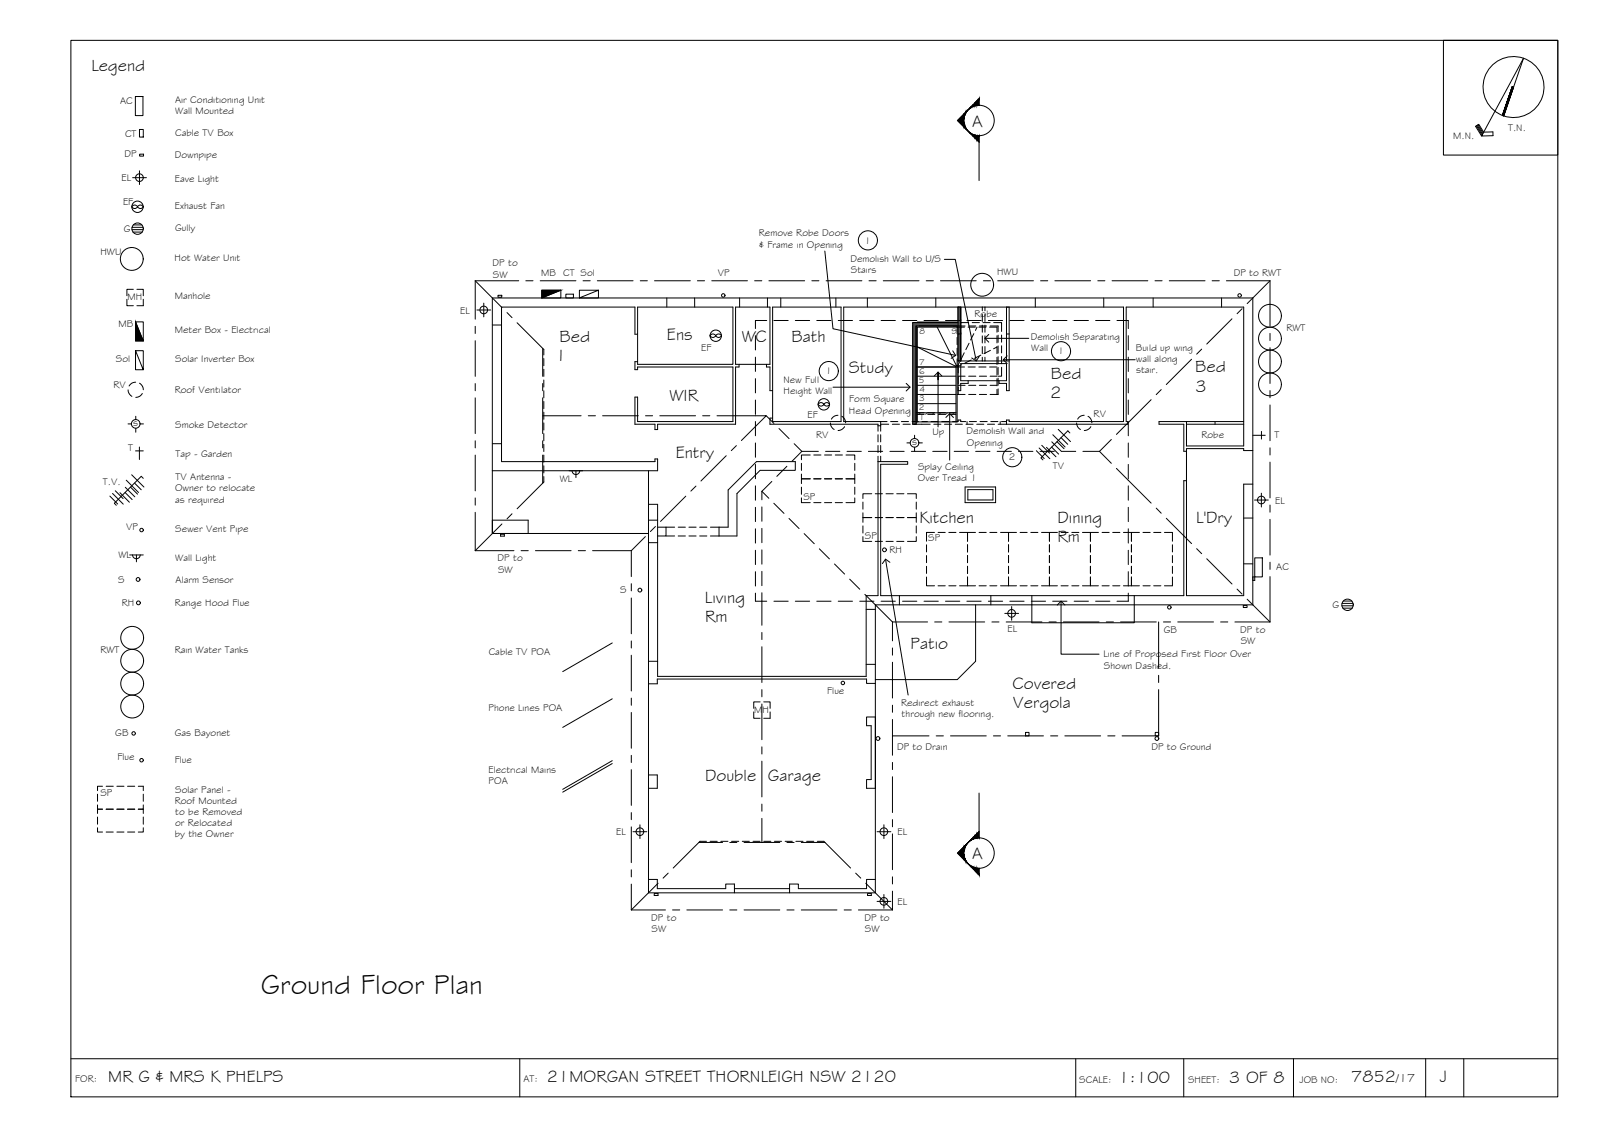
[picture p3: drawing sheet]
<svg xmlns="http://www.w3.org/2000/svg" width="420mm" height="297mm" viewBox="0 0 420 297" stroke-linecap="round" stroke-linejoin="round" font-family="sans-serif">
<!-- layer: BORDER -->
<g fill="none" stroke="#000" stroke-width=".26">
<path d="M18.6 10.6h390v277h-390zM378.6 10.6h30v30.1h-30zM387.2 33l1.5 2.4M387.4 32.8l1.4 2.4M387.6 32.7l1.4 2.2M394.4 30.4l5.2-15.1-11 20.4 3-.1-.1-1h-2.4l-1.3-2-.8 .5 1.6 2.6M396.6 22.7l-2.6 7.6M18.6 277.6h390M136.3 277.6v10M282.1 277.6v10M310.5 277.6v10M339.2 277.6v10"/>
<path d="M373.9 277.6v10M383.9 277.6v10"/>
<circle cx="397" cy="22.8" r="8"/>
</g>
<!-- layer: EXISTING -->
<g fill="none" stroke="#000" stroke-width=".26">
<path d="M174.9 78.1v2.4M182.2 78.1v2.4M194 78.1v2.4M201.3 78.1v2.4M204.8 78.1v2.4M219.2 78.1v2.4M227.5 78.1v2.4M245.4 78.1v2.4M271.5 78.1v2.4M289.5 78.1v2.4M302.4 78.1v2.4M320.4 78.1v2.4"/>
<path d="M129.1 85.2h2.4M167.2 80.5h25v15h-25zM167.2 87.6h-.7v-7.1h-35v40.5h40.3v-.7h.7v3.1h-43.4M167.2 94.8h-.7v2.1h.7v-.7h25v14.3h-25v-6.4h-.7v7.1h5.3v1.4h.7v-1.4h20.4v-15h.9v-.7M192.9 80.5h9v15h-9zM201 95.5v.7h.9v6.2h.7M202.6 80.5h18v30h-18zM251.3 80.5v21.9h.7v-1.9h1.9v-.7M251.3 87.6h.7M252 95.3h12v4.5h-12zM252 80.5v14.1M257.6 81.5v-1h-36.3v30h11.3"/>
<path d="M257.6 82.4v1.9M257.6 85.2v1.9M257.6 88v1.9M257.6 90.9v1.8M257.6 93.7v.9h-6.3M258.3 81.5v-1h36.4v30h-30v-.4h-.7v.4h-1.3M258.3 82.4v1.9M258.3 85.2v1.9M258.3 88v1.9M258.3 90.9v1.8M258.3 93.7v.9h6.4M264 80.5v14.1"/>
<path d="M264 87.6h.7M264.7 80.5v21.9h-.7v-1.9h-2v-.7M129.1 116.3h2.4M202.6 109.6h-.7v1.6h28.4v1.8M230.3 119.6v36.6h-3.1v21.1h-54.7v-45.1h-2.4M230.3 114v1.9M230.3 116.8v1.9M230.3 111.6h.7M231 114v1.9M231 116.8v1.9M231 119.6v1.4M233.1 111.2h-2.1v1.8"/>
<path d="M233.6 110.5h1.9M234 111.2h1.9M236.4 110.5h1.9M236.8 111.2h1.9M239.2 110.5h1.7M239.7 111.2h4.3M241.8 110.5h1.5M244.2 110.5h1.9M244.9 111.2h1.9M247 110.5h1.9M247.7 111.2h1.9M249.8 110.5h1.5v-.4h.7v.4h1.3"/>
<path d="M250.5 111.2h1.9M253.4 111.2h1.8M253.6 110.5v.7M254.2 110.5h1.9M256.2 111.2h1.8M257 110.5h1.9M259 111.2h1.8M259.8 110.5h1.9M262.3 110.5v.7M311.2 110.5v6.4h15v-36.4h-30.8v30h.4v.7h-34M311.2 111.2h15M318.7 110.5v.7"/>
<path d="M326.2 110.5h-22.2v.7h6.5v7.1h.7M328.6 118.1h-2.4v-.5h-15v38.6h15v-29.3h2.4M129.1 123.4v16.5h41M129.1 136.4h9.4v3.5h-9.4zM129.1 123.4v-45.3h199.5v80.5h-99v75.5h-59.5v-110.7M170.1 136.4h2.4M172.5 138.2h4.4M174.7 138.2v2.3h-2.2M177.9 138.2h1.9M180.7 138.2h1.9M183.5 138.2h1.9M186.3 138.2h4.7v-9.7l7.4-7.5h10.2v2.3h-9.2l-6.1 6.1v11.1h-7"/>
<path d="M188.6 138.2v2.3M230.3 121h7.8v.7h-7.1v34.5h79.5v-30.2h.7M253.1 127.7h8v4.1h-8zM253.8 128.4h6.6v2.7h-6.6zM326.2 135.8h2.4M170.1 142.3h2.4M174.7 140.5h2.2M177.9 140.5h1.9M180.7 140.5h1.9M183.5 140.5h1.9M227.2 159.8h2.4M235.9 156.2v2.4"/>
<path d="M255.9 158.6v14.8l-4.8 4.8h-21.5M259.9 156.2v2.4M270.6 156.2v7.1h26.9v-7.1M326.2 147.8h2.4M170.1 173.4h2.4M227.2 174.2h2.4M229.6 179.2h-2.3v-1.2h-54.9v1.3h-2.3M229.6 188h-2.3v2.3h1.2v14.1h-1.2v2.3h2.3M269 192h.9v.9h-.9zM303 192h.9v.9h-.9zM170.1 203.2h2.3v3.5h-2.3M170.1 230.6h2.3v2.4h17.9v-1.2h2.3v2.3"/>
<path d="M192.6 233h14.5M229.6 230.6h-2.3v2.4h-17.9v-1.2h-2.3v2.3"/>
</g>
<!-- layer: ROOFPLAN EXIST. -->
<g fill="none" stroke="#000" stroke-width=".26">
<path d="M124.6 73.6h11.4M124.6 73.6v10.1M124.6 73.6l7 7M137.9 73.6h1.9M141.7 73.6h9.4M152.9 73.6h1.9M156.7 73.6h9.3M167.9 73.6h1.9M171.7 73.6h9.3M182.9 73.6h1.9M186.7 73.6h9.3M197.9 73.6h1.9"/>
<path d="M201.7 73.6h9.3M212.9 73.6h1.9M216.7 73.6h9.3M227.9 73.6h1.9M231.7 73.6h9.3M242.9 73.6h1.9M246.7 73.6h9.3M257.9 73.6h1.9M261.7 73.6h9.3M272.9 73.6h1.9M276.7 73.6h9.3M287.9 73.6h1.9"/>
<path d="M291.7 73.6h9.3M302.9 73.6h1.9M306.7 73.6h9.3M317.9 73.6h1.9M321.7 73.6h11.4M333.1 73.6v11.9M333.1 73.6l-6 6M124.6 85.5v1.9M124.6 89.3v9.4M133 82l1.3 1.3M135.6 84.6l7 7v1.5M142.3 91.3v7.4"/>
<path d="M142.6 94v1.9M142.6 96.8v1.9M142.6 99.6v1.9M312.5 94.2l-6.6 6.6M315.2 91.5l-1.4 1.4M323.1 83.6l-6.6 6.6M325.8 80.9l-1.4 1.3M333.1 87.4v1.9M333.1 91.2v9.3M124.6 100.6v1.8M124.6 104.3v9.4M124.6 115.6v1.8"/>
<path d="M124.6 119.3v9.4M142.3 109h10.1M142.3 100.6v1.8M142.3 104.3v9.4M142.3 115.6v1.8M142.3 119.3v7.4M142.6 102.4v1.9M142.6 105.3v1.8M142.6 108v1.9M142.6 110.9v1.8M142.6 113.7v1.9M142.6 116.5v1.9"/>
<path d="M142.6 119.3v1.9M154.3 109h1.9M158 109h9.4M169.3 109h1.9M173 109h9.4M184.3 109h1.9M188.1 109h12.9l-6.6 6.5M190.5 119.5l-6.7 6.6M193.1 116.8l-1.3 1.3M201 109l2 2M204.3 112.3l2.7 2.7M208.3 116.3l2 2"/>
<path d="M210.3 118.3h4.3M210.3 118.3l-2.6 2.6M216.5 118.3h3.8M222.2 118.3h3.7M227.8 118.3h3.7M233.4 118.3h3.7M239 118.3h3.8M244.6 118.3h3.8M250.3 118.3h3.7M255.9 118.3h3.7M261.5 118.3h3.8M267.1 118.3h3.8"/>
<path d="M272.8 118.3h3.7M278.4 118.3h3.7M284 118.3h4.4M288.4 118.3l3.1 3.2M291.5 115.2l-3.1 3.1M301.9 104.8l-9.1 9.1M304.6 102.1l-1.4 1.4M333.1 102.4v1.9M333.1 106.2v9.3M333.1 117.4v1.9M124.6 130.5v1.9M124.6 134.3v10.1"/>
<path d="M131.6 137.4l-7 7M134.3 134.7l-1.3 1.3M142.6 122.1v1.9M142.6 124.9v1.5l-7 7M171.9 138l-1.3 1.4M179.9 130.1l-6.7 6.6M182.5 127.4l-1.3 1.3M199.8 128.8v2.2M199.8 132.9v3.8M199.8 138.5v3.8M199.8 128.8l1.8 1.8M202.4 126.2l-2.6 2.6"/>
<path d="M203 131.9l2.6 2.7M206.4 122.3l-2.7 2.6M206.9 135.9l2.7 2.7M210.9 139.9l2.7 2.7M292.8 122.8l9.1 9.1M303.2 133.2l1.4 1.3M305.9 135.9l6.6 6.6M333.1 121.2v9.3M333.1 132.4v1.9M333.1 136.2v9.3M124.6 144.4h10.2M136.7 144.4h1.8"/>
<path d="M140.4 144.4h9.4M151.7 144.4h1.9M155.4 144.4h10.2M165.6 144.4v6.8M165.6 153v1.9M165.6 156.8v9.4M169.3 140.7l-3.7 3.7M199.8 144.2v3.7M199.8 149.8v3.7M199.8 155.4v8.5M214.9 143.9l2.6 2.6M218.9 147.9l2.6 2.6"/>
<path d="M222.8 151.8l2.7 2.7M226.8 155.8l7.3 7.3M313.8 143.8l1.4 1.4M316.5 146.5l6.6 6.6M324.4 154.4l1.4 1.4M327.1 157.1l6 6M333.1 147.4v1.9M333.1 151.2v11.9M165.6 168v1.9M165.6 171.8v9.4M199.8 165.8v1.9M199.8 169.6v9.3"/>
<path d="M234.1 163.1h9.2M234.1 163.1v4.9M234.1 169.9v1.9M234.1 173.6v9.4M245.1 163.1h1.9M248.9 163.1h9.4M260.1 163.1h1.9M263.9 163.1h9.4M275.1 163.1h1.9M278.9 163.1h9.4M290.1 163.1h1.9M293.9 163.1h9.4"/>
<path d="M303.9 163.1v12.1M303.9 177.1v1.8M305.1 163.1h1.9M308.9 163.1h9.4M320.1 163.1h1.9M323.9 163.1h9.2M165.6 183v1.9M165.6 186.8v9.4M165.6 198v1.9M199.8 180.8v1.9M199.8 184.6v9.3M199.8 195.8v1.9"/>
<path d="M199.8 199.6v9.3M234.1 184.9v1.8M234.1 188.6v9.4M234.1 199.9v1.9M234.1 192.9h9.6M245.5 192.9h1.9M249.3 192.9h9.4M260.5 192.9h1.9M264.3 192.9h9.4M275.5 192.9h1.9M279.3 192.9h9.4M290.5 192.9h1.9"/>
<path d="M303.9 180.8v12.1h-9.6M165.6 201.8v9.4M165.6 213v1.9M165.6 216.8v9.4M199.8 210.8v1.9M199.8 214.6v6.3M234.1 203.6v9.4M234.1 214.9v1.9M234.1 218.6v9.4M165.6 238.6h8.9M165.6 228v1.9M165.6 231.8v6.8"/>
<path d="M172.6 231.6l-7 7M175.2 228.9l-1.3 1.3M176.4 238.6h1.9M180.1 238.6h9.4M183.3 220.9h6.2M185.3 220.6h-1.7l-7 7M186.2 220.6h1.9M189 220.6h1.9M191.4 238.6h1.9M191.4 220.9h1.9M191.9 220.6h1.8M194.7 220.6h1.8"/>
<path d="M195.1 238.6h9.4M195.1 220.9h9.4M197.5 220.6h1.9M200.3 220.6h1.9M203.1 220.6h1.9M205.9 220.6h1.9M206.4 238.6h1.9M206.4 220.9h1.9M208.7 220.6h1.9M210.1 238.6h9.4M210.1 220.9h6.3M211.5 220.6h1.9"/>
<path d="M214.4 220.6h1.7l7 7M221.4 238.6h1.9M224.4 228.9l1.3 1.3M225.1 238.6h9M227.1 231.6l7 7M234.1 229.9v1.8M234.1 233.6v5"/>
</g>
<!-- layer: HATCH -->
<g fill="#545454" stroke="#545454" stroke-width=".26">
<path d="M239.4 84.6l11.9 .9v-.9zM239.4 84.6l11.9 .9h-11.9z"/>
<path d="M239.4 85.5l.9 25.7v-25.7zM239.4 85.5l.9 25.7h-.9z"/>
<path d="M251.3 80.5l.7 3.5v-3.5zM251.3 80.5l.7 3.5h-.7z"/>
<path d="M251.3 84l.7 .6v-.6zM251.3 84l.7 .6h-.7z"/>
<path d="M251.3 84.6l.7 .9v-.9zM251.3 84.6l.7 .9h-.7z"/>
<path d="M251.8 85.5l.2 .3v-.3zM251.8 85.5l.2 .3h-.2z"/>
<path d="M251.3 85.5l.5 .3v-.3zM251.3 85.5l.5 .3h-.5z"/>
<path d="M251.8 85.8l.2 1.8v-1.8zM251.8 85.8l.2 1.8h-.2z"/>
<path d="M251.3 85.8l.5 1.8v-1.8zM251.3 85.8l.5 1.8h-.5z"/>
<path d="M251.8 87.6l.2 7v-7zM251.8 87.6l.2 7h-.2z"/>
<path d="M251.3 87.6l.5 7v-7zM251.3 87.6l.5 7h-.5z"/>
</g>
<!-- layer: NEWWORK -->
<g fill="none" stroke="#000" stroke-width=".26">
<path d="M198.1 88v3.8M198.1 93.6v3.8M198.1 99.3v3.7M201.1 84h-3v2.1M203 84h3.7M208.6 84h3.8M214.2 84h3.8M219.8 84h3.8M225.5 84h3.7M231.1 84h3.7M236.7 84h3.8M240.3 96.2h11"/>
<path d="M242.3 84h3.8M248 84h3.7M251.3 84.6h-11.9v26.6h.9v-25.7h11M251.3 80.5h.7v14.1h-.7zM252 84.6h2M253.6 84h3.7M255 84.6h1.9M257.6 94.6h.7M257.6 80.5h.7M257.8 84.6h1.9M259.2 84h3.8M260.6 84.6h2.1v2.3"/>
<path d="M262.7 96.3v2.3h-.9M262.7 87.8v1.9M262.7 90.6v1.9M262.7 93.5v1.8M264 80.5h.7M264.8 84h3.8M270.5 84h3.7M276.1 84h3.7M281.7 84h3.8M287.3 84h3.8M293 84h2.9v2.1M295.9 88v3.8"/>
<path d="M295.9 93.6v3.8M295.9 99.3v3.7M198.1 104.9v3.7M198.1 110.5v3.8M198.1 116.1v3.8M231 110.5v.7M264 110.5v.7M295.9 104.9v3.7M295.9 110.5v3.8M295.9 116.1v3.8M198.1 121.8v3.7M198.1 127.4v3.7"/>
<path d="M198.1 133v3.8M198.1 138.6v3.8M295.9 121.8v3.7M295.9 127.4v3.7M295.9 133v3.8M295.9 138.6v3.8M198.1 155.5v2.1h3M198.1 144.3v3.7M198.1 149.9v3.7M203 157.6h3.7M208.6 157.6h3.8M214.2 157.6h3.8"/>
<path d="M219.8 157.6h3.8M225.5 157.6h3.7M231.1 157.6h3.7M236.7 157.6h3.8M242.3 157.6h3.8M248 157.6h3.7M253.6 157.6h3.7M259.2 157.6h3.8M264.8 157.6h3.8M270.5 157.6h3.7M276.1 157.6h3.7M281.7 157.6h3.8"/>
<path d="M287.3 157.6h3.8M295.9 155.5v2.1h-2.9M295.9 144.3v3.7M295.9 149.9v3.7"/>
</g>
<!-- layer: SECTION POINT -->
<g fill="#000" stroke="#000" stroke-width=".26">
<path d="M252.8 29.9v3.3l-1.7-1.6zM253.3 29.4l.3-.3-.3 .6zM253.6 34l.3 .4zM253.9 34.4l.4 .4zM253.9 28.8l.4-.4zM252.8 222v3.3l-1.7-1.6zM253.3 225.6l.3 .5zM253.9 220.8l-.3 .5zM254.3 220.4l-.4 .4zM253.9 226.5l.4 .4z"/>
<path d="M252.8 29.9v1.4zM252.9 29.8l-.1 1.5z"/>
<path d="M252.8 31.9v1.3zM252.9 32.4v.9z"/>
<path d="M252.9 29.8v.9l.1-1zM253 29.7l-.1 1z"/>
<path d="M252.9 32.4v.9l.1-.3zM253 33v.5l-.1-.2z"/>
<path d="M253 29.7v.5l.3-.8zM253.3 29.4l-.3 .8z"/>
<path d="M253 33v.5h.3zM253 33.5h.3v.2z"/>
<path d="M253.6 29.1l-.3 .6zM253.9 28.8l-.3 .4z"/>
<path d="M253.3 33.5l.3 .5zM253.3 33.7l.3 .4z"/>
<path d="M254.3 28.4l.5-.5zM254.8 27.9l-.5 .5z"/>
<path d="M254.3 34.8l.5 .2zM254.3 34.8l.5 .2v.2z"/>
<path d="M254.8 27.9v.2l.5-.6zM255.3 27.5v.4l-.5 .2z"/>
<path d="M254.8 35v.2l.5 .1zM254.8 35.2l.5 .1v.4z"/>
<path d="M255.7 27l-.4 .5v.4zM255.7 27v.7l-.4 .2z"/>
<path d="M255.3 35.3v.4l.4-.3zM255.3 35.7l.4-.3v.8z"/>
<path d="M255.7 27v.7l.6-1.2zM256.3 26.5v1.1l-.6 .1z"/>
<path d="M255.7 35.4v.8l.6-.6zM256.3 35.6v1.1l-.6-.5z"/>
<path d="M256.8 25.9l-.5 .6v1.1zM256.8 25.9v1.7h-.5z"/>
<path d="M256.3 35.6v1.1l.5-1.1zM256.8 35.6v1.6l-.5-.5z"/>
<path d="M255.3 219.5l.4 .3-.4 .2zM255.3 219.5l.4 .3v-.8z"/>
<path d="M255.7 219l.6 .7-.6 .1zM255.7 219l.6 .7v-1.2z"/>
<path d="M256.3 218.5l.5 1.2h-.5zM256.3 218.5l.5 1.2v-1.7z"/>
<path d="M252.8 224l.1 1.4zM252.8 224l.1 1.4z"/>
<path d="M252.8 222v1.4zM252.8 222l.1 .8z"/>
<path d="M252.9 224.5l.1 1.1-.1-.2zM252.9 224.5l.1 1.1z"/>
<path d="M252.9 221.9l.1 .4-.1 .5zM252.9 221.9l.1 .4v-.5z"/>
<path d="M253 225.1l.3 .7-.3-.2zM253 225.1l.3 .7z"/>
<path d="M253 221.8h.3l-.3 .5zM253 221.8h.3v-.3z"/>
<path d="M253.3 225.6l.3 .5zM253.6 226.1l.3 .4z"/>
<path d="M253.3 221.5l.3-.2-.3 .5zM253.3 221.5l.3-.3z"/>
<path d="M254.3 226.8l.5 .5zM254.3 226.8l.5 .5z"/>
<path d="M254.3 220.4l.5-.2zM254.3 220.4l.5-.2v-.2z"/>
<path d="M254.8 227.1l.5 .7zM254.8 227.1l.5 .7v-.4z"/>
<path d="M254.8 220h.5l-.5 .2zM254.8 220h.5v-.5z"/>
<path d="M255.3 227.4l.4 .9-.4-.5zM255.3 227.4l.4 .9v-.8z"/>
<path d="M255.7 227.5l.6 1.3-.6-.5zM255.7 227.5l.6 1.3v-1.2z"/>
<path d="M256.3 227.6l.5 1.7-.5-.5zM256.3 227.6l.5 1.7v-1.6z"/>
</g>
<g fill="none" stroke="#000" stroke-width=".26">
<path d="M256.8 27.6v-1.7l-5.7 5.7 5.7 5.6M256.8 35.6v11.7M256.8 218l-5.7 5.7 5.7 5.6v-1.6M256.8 207.9v11.8"/>
<circle cx="256.8" cy="31.6" r="4"/>
<circle cx="256.8" cy="223.7" r="4"/>
</g>
<!-- layer: SERVICES -->
<g fill="none" stroke="#000" stroke-width=".26">
<path d="M35.5 25.3h2v5h-2zM36.6 33.9h1v2h-1zM34.6 59.6h2.9M34.8 54a.86 .86 0 0 1 1.3 .2 .86 .86 0 0 1-1.5 0zM34.8 46.6h3.6M35 59h2.2M36.1 54.2a.86 .86 0 0 1 1.5 0M36.1 54.2a.86 .86 0 0 0 1.5 0M36.6 44.8v3.6M36.6 40.4h1v.5h-1zM33.3 78.5v1.7h1.7M34.6 60.2h3"/>
<path d="M34.9 60.8h2.4M35 75.9h-1.7v1.6M35.9 75.9h1.7v1.6M37.6 78.5v1.7h-1.7M126.9 79.5v3.6M130.6 77.4h1v.5h-1zM147.1 76.1h-5v2l5-2v2h-5M148.4 77.1h2v1h-2zM157 76.1h-5v2l5-2v2h-5M35.5 84.4v5h2.1l-2.1-5h2.1v5M35.5 91.9v5h2.1l-2.1-5h2.1v5M125.1 81.3h3.6"/>
<path d="M186.4 87.8a.86 .86 0 0 1 1.3 .2 .86 .86 0 0 1-1.5 0zM187.7 88a.86 .86 0 0 1 1.5 0M187.7 88a.86 .86 0 0 0 1.5 0M33.6 111.1h.9M33.6 102.2l.2 .9 .8 .8M35.5 118.2h2.1M35.6 100.2l-1 .2-.7 .8M35.6 109.1v.9M35.6 112.3v1M36.6 117.2v3.3M36.6 100.5l.7 .6 .3 1.1M36.7 111.1h.9"/>
<path d="M37.3 103.2l-.5 .6-1.2 .4M212.5 119.3h-2.3v1.2M213.4 119.3h1.9M214.8 105.8a.86 .86 0 0 1 1.3 .2 .86 .86 0 0 1-1.5 0zM216.2 119.3h1.9M216.3 105.8a.86 .86 0 0 1 1.3 .2 .86 .86 0 0 1-1.5 0zM217.8 110.9l.2 .9 .8 .8M219.1 119.3h1.8M219.8 108.9l-1 .2-.8 .8M220.8 109.1l.7 .7 .3 1.1M221.5 111.9l-.6 .6-1.1 .4M221.9 119.3h2.3v1.2"/>
<path d="M237.9 116.1h.8M239.9 114.1v.9M239.9 117.3v1M241 116.1h.9M271.8 118.2l2.1 2M272.5 117.4l2.8 2.9M273.2 116.7l2.1 2.1M274.5 117.3l2.5 2.5M275.8 117.2l1.9 1.9M275.9 115.8l2.5 2.5M276.1 114l3.2 3.2M277.2 115.8l1.9 1.8"/>
<path d="M277.5 112.6l3.3 3.2M278.3 114.7l1.7 1.8M280.6 113.5l-.5-.5-7.1 7.1 .5 .5M282.4 110.9l.2 .9 .8 .8M284.4 108.9l-1 .2-.8 .8M285.4 109.1l.7 .7 .3 1.1M286.1 111.9l-.9 .8-.8 .2M328.6 114.1h3.2M330.8 113.1v2M28.8 130.1l2.1 2M29.5 129.4l2.8 2.8M30.2 128.7l2.1 2"/>
<path d="M31.5 129.2l2.4 2.5M32.8 129.1l1.9 1.9M32.9 127.8l2.5 2.5M33.1 125.9l3.2 3.2M34.2 127.7l1.9 1.9M34.5 124.5l3.2 3.2M35.3 126.7l1.7 1.7M37.6 125.4l-.6-.5-7 7 .5 .6M149.3 123.4h3.6M150 123.4a1.01 1.01 0 0 0 1 1 1.01 1.01 0 0 0 1-1M151.1 123.4v1.8M210.2 124.3v1.2h2.3h-2.3v1.3"/>
<path d="M210.2 121.5v1.8M210.2 127.7v1.9M210.2 130.5v1.3h2.3M213.4 125.5h1.9M213.4 131.8h1.9M216.2 125.5h1.9M216.2 131.8h1.9M219.1 125.5h1.8M219.1 131.8h1.8M224.2 124.3v1.2h-2.3h2.3v1.3M224.2 130.5v1.3h-2.3M224.2 121.5v1.8"/>
<path d="M224.2 127.7v1.9M226.3 134.4v1.3h2.3h-2.3v1.2M226.3 131.6v1.9M226.3 137.9v1.9M228.6 129.4h-2.3v1.3M229.6 135.7h1.8M229.6 129.4h1.8M232.4 135.7h1.9M232.4 129.4h1.9M235.2 135.7h1.9M235.2 129.4h1.9M238 129.4h2.3v1.3"/>
<path d="M240.3 134.4v1.3h-2.3h2.3v1.2M240.3 131.6v1.9M240.3 137.9v1.9M245.1 139.6h-2.1v2.3M246 139.6h1.9M248.8 139.6h1.9M251.7 139.6h2.1v2.3v-2.3h2M256.8 139.6h1.9M259.6 139.6h1.9M262.4 139.6h2.1v2.3v-2.3h2.1M267.5 139.6h1.9M270.3 139.6h1.9"/>
<path d="M273.2 139.6h2v2.3v-2.3h2.1M278.3 139.6h1.8M281.1 139.6h1.9M283.9 139.6h2.1v2.3v-2.3h2.1M289 139.6h1.9M291.8 139.6h1.9M294.6 139.6h2.1v2.3v-2.3h2.1M299.8 139.6h1.9M302.6 139.6h1.9M305.4 139.6h2.1v2.3M329 131.1h3.6M330.8 129.3v3.6"/>
<path d="M34 145.5h3.6M34.8 145.5a1.01 1.01 0 0 0 1 1 1.01 1.01 0 0 0 1-1M35.8 145.5v1.8M131.3 140.1h1v.5h-1zM226.3 140.7v1.2h2.3M229.6 141.9h1.8M232.4 141.9h1.9M235.2 141.9h1.9M240.3 140.7v1.2h-2.3M243 151.3v2.3h2.1M243 142.8v1.9M243 145.6v1.9"/>
<path d="M243 148.5v1.8M246 153.6h1.9M248.8 153.6h1.9M251.7 153.6h2.1v-2.3v2.3h2M253.8 142.8v1.9M253.8 145.6v1.9M253.8 148.5v1.8M256.8 153.6h1.9M259.6 153.6h1.9M262.4 153.6h2.1v-2.3v2.3h2.1M264.5 142.8v1.9M264.5 145.6v1.9"/>
<path d="M264.5 148.5v1.8M265.3 159v3.6M267.5 153.6h1.9M270.3 153.6h1.9M273.2 153.6h2v-2.3v2.3h2.1M275.2 142.8v1.9M275.2 145.6v1.9M275.2 148.5v1.8M278.3 153.6h1.8M281.1 153.6h1.9M283.9 153.6h2.1v-2.3v2.3h2.1M286 142.8v1.9"/>
<path d="M286 145.6v1.9M286 148.5v1.8M289 153.6h1.9M291.8 153.6h1.9M294.6 153.6h2.1v-2.3v2.3h2.1M296.7 142.8v1.9M296.7 145.6v1.9M296.7 148.5v1.8M299.8 153.6h1.9M302.6 153.6h1.9M307.5 151.3v2.3h-2.1M307.5 142.8v1.9"/>
<path d="M307.5 145.6v1.9M307.5 148.5v1.8M326.1 158.8h1v.5h-1zM328.6 151.2h.5v1h-.5zM329.1 146.3h2v4.9h-2zM351.9 158.8h3M352 158.2h2.9M352.2 159.4h2.5M352.3 157.6h2.2M160.6 168.6l-13 7.5M263.5 160.8h3.7M160.6 199.4l-13 7.5"/>
<path d="M160.6 183.2l-13 7.5M197.7 186.6v1.7h1.7M199.4 184h-1.7v1.7M200.3 184h1.7v1.7M202 186.6v1.7h-1.7M25.6 211v1.1h1.3h-1.3v1.2M25.6 217v1.1h1.3M25.6 208.2v1.9M25.6 214.2v1.9M26.9 206.1h-1.3v1.2M27.8 212.1h1.9M27.8 206.1h1.9"/>
<path d="M27.8 218.1h1.9M30.7 212.1h1.8M30.7 206.1h1.8M30.7 218.1h1.8M33.5 212.1h1.8M33.5 206.1h1.8M33.5 218.1h1.8M36.3 206.1h1.3v1.2M37.6 211v1.1h-1.3h1.3v1.2M37.6 217v1.1h-1.3M37.6 208.2v1.9M37.6 214.2v1.9"/>
<path d="M160.6 200.2l-13 7.5M166 218.1h3.6M167.8 216.2v3.7M230 218.1h3.6M231.8 216.2v3.7M171.6 234.3h1v.5h-1zM227.5 234.3h1v.5h-1zM230 236.3h3.6M231.8 234.5v3.6"/>
<circle cx="36.1" cy="54.2" r="1.49"/>
<circle cx="36.1" cy="59.9" r="1.49"/>
<circle cx="36.6" cy="46.6" r="1.01"/>
<circle cx="34.6" cy="67.9" r="3"/>
<circle cx="189.7" cy="77.5" r=".46"/>
<circle cx="257.6" cy="74.7" r="3"/>
<circle cx="325.1" cy="77.5" r=".46"/>
<circle cx="126.9" cy="81.3" r="1.01"/>
<circle cx="187.7" cy="88" r="1.49"/>
<circle cx="333.1" cy="88.8" r="3"/>
<circle cx="333.1" cy="82.8" r="3"/>
<circle cx="333.1" cy="94.8" r="3"/>
<circle cx="35.6" cy="111.1" r="1.13"/>
<circle cx="216.1" cy="106" r="1.49"/>
<circle cx="239.9" cy="116.1" r="1.13"/>
<circle cx="333.1" cy="100.8" r="3"/>
<circle cx="37.1" cy="139" r=".46"/>
<circle cx="330.8" cy="131.1" r="1.01"/>
<circle cx="36.2" cy="151.9" r=".5"/>
<circle cx="36.3" cy="158.1" r=".5"/>
<circle cx="167.8" cy="154.7" r=".5"/>
<circle cx="232" cy="144.1" r=".5"/>
<circle cx="306.7" cy="159.2" r=".46"/>
<circle cx="353.4" cy="158.6" r="1.49"/>
<circle cx="34.7" cy="173.2" r="3"/>
<circle cx="34.7" cy="179.2" r="3"/>
<circle cx="34.7" cy="167.2" r="3"/>
<circle cx="221.1" cy="179.1" r=".46"/>
<circle cx="265.3" cy="160.8" r="1.01"/>
<circle cx="34.7" cy="185.2" r="3"/>
<circle cx="35" cy="192.3" r=".46"/>
<circle cx="37.1" cy="199.3" r=".46"/>
<circle cx="230.3" cy="193.6" r=".5"/>
<circle cx="303.4" cy="193.6" r=".5"/>
<circle cx="167.8" cy="218" r="1.01"/>
<circle cx="231.8" cy="218" r="1.01"/>
<circle cx="231.8" cy="236.3" r="1.01"/>
</g>
<!-- layer: STAIRS -->
<g fill="none" stroke="#000" stroke-width=".26">
<path d="M240.3 85.5v24.8M240.6 96.2h10.1M240.6 84.4h10.4M240.6 98.6h10.1M240.6 91l10.1 5.1M241 85.5h12.1M245 98.6l1-1 1 1M245.8 85.8l5.1 10.1M246 99.6v-2v14.3M251 96.2h2M251 85.8v1.7M251 88.5v1.9"/>
<path d="M251 91.3v1.9M251 94.1v16.5h-10.7M251.3 97.8v-1.9h-.6v14.7M251.3 98.7v1.9M251.3 98.6h1.8M251.6 95l-.4 .9M252.2 95.6l-.9 .5M252.9 92.5l-.8 1.7M253 85.8h-12.4v24.8M253.9 96.2h1.9M253.9 85.8h1.9M254 85.5h1.9"/>
<path d="M254 98.6h1.9M254.2 90l-.9 1.7M254.7 94.4l-1.6 .8M255.4 87.5l-.8 1.6M256.3 85.8l-.5 .8M256.7 96.2h1.9M256.7 85.8h1.9M256.9 85.5h1.8M256.9 98.6h1.8M257.2 93.1l-1.6 .9M259.5 96.2h2M259.5 85.8h2v1.3"/>
<path d="M259.7 85.5h2.1v1.4M259.7 98.6h1.8M259.8 91.9l-1.7 .8M261.5 88v1.9M261.5 90.8v1.9M261.5 93.7v1.8M261.5 96.5v1.9M261.5 99.3v1.8M261.5 91l-.9 .4M261.8 87.9v1.9M261.8 90.7v1.9M261.8 93.5v1.9"/>
<path d="M261.8 96.3v1.9M261.8 99.1v1.9M240.6 101h10.1M240.6 103.4h10.1M240.6 105.8h10.1M240.6 108.2h10.1M251 103.4h2.1M251.3 101h1.8M251.3 101.5v1.9M254 101h1.9M254 103.4h1.9M256.9 101h1.8"/>
<path d="M256.9 103.4h1.8M259.7 101h1.8M261.5 102.1v1.3M261.8 102v1.4h-2.1"/>
</g>
<!-- layer: SERVICES -->
<path d="M142.1 76.1h5l-5 2zM35.5 84.4l2.1 5h-2.1z" fill="#000" stroke="#000" stroke-width=".26"/>
<!-- layer: HATCH -->
<path d="M241.4 108.2l-.4 .4M243.2 108.2l-.5 .4M244.9 108.2l-.4 .4M246.7 108.2l-.4 .4M248.5 108.2l-.4 .4M250.3 108.2l-.5 .4" fill="none" stroke="#545454" stroke-width=".26"/>
<!-- layer: 0.13 -->
<path d="M240.6 108.6h1.8M240.6 108.2h1.8M243.3 108.6h1.9M243.3 108.2h1.9M246.1 108.6h1.9M246.1 108.2h1.9M248.9 108.6h1.8M248.9 108.2h1.8" fill="none" stroke="#000" stroke-width=".26"/>
<!-- layer: 0 -->
<g fill="none" stroke="#000" stroke-width=".26">
<path d="M216.3 65.8l2.2 20.4 32.1 7M247.7 68h2.8l5.5 26.6M249.9 92l.7 1.2-1.1 .8M256.8 93.4l-.8 1.2-1.1-.8M258.3 88.7h11.5M259.3 87.7l-1 1 1 1M263.1 94.3h34.6M264.1 93.3l-1 1 1 1M218.5 101.5h20.2M237.7 100.5l1 1-1 1M248.1 109.4l1-.9 1 .9M249.1 108.5v12.1"/>
<path d="M232.2 146.6l6 35.6M233.4 147.4l-1.2-.8-.8 1.2M277.3 158.6l1-1 1 1M278.3 157.6v13.9h10"/>
</g>
<!-- layer: BORDER -->
<g fill="#000" stroke="#000" stroke-width=".26">
<path d="M396.9 22.8l-2.5 7.6-.3-.1zM396.9 22.8l-2.5 7.6z"/>
<path d="M396.6 22.7l-2.5 7.6 2.8-7.5zM396.6 22.7l-2.5 7.6z"/>
</g>
<!-- layer: TEXT -->
<g fill="none" stroke="#000" stroke-width=".26">
<circle cx="227.6" cy="63" r="2.51"/>
<circle cx="217.4" cy="97.3" r="2.51"/>
<circle cx="278.3" cy="92.1" r="2.51"/>
<circle cx="265.5" cy="119.9" r="2.51"/>
</g>
<text font-size="7.5" x="68.4" y="260.5">Ground Floor Plan</text>
<g font-size="4.5">
<text x="24" y="18.6">Legend</text>
<text x="255" y="33.3">A</text>
<text x="146.8" y="89.7">Bed</text>
<text x="174.9" y="89.1">Ens</text>
<text x="194.5" y="89.8">WC</text>
<text x="207.6" y="89.7">Bath</text>
<text x="145.7" y="94.7">1</text>
<text x="222.6" y="97.7">Study</text>
<text x="275.6" y="99.5">Bed</text>
<text x="313.5" y="97.7">Bed</text>
<text x="175.6" y="105.2">WIR</text>
<text x="275.4" y="104.5">2</text>
<text x="313.5" y="102.7">3</text>
<text x="177.2" y="120.1">Entry</text>
<text x="241.1" y="137">Kitchen</text>
<text x="277.3" y="137">Dining</text>
<text x="313.8" y="137">L'Dry</text>
<text x="277.3" y="142">Rm</text>
<text x="184.9" y="158.1">Living</text>
<text x="184.9" y="163.1">Rm</text>
<text x="238.8" y="170.2">Patio</text>
<text x="265.6" y="180.7">Covered</text>
<text x="265.6" y="185.7">Vergola</text>
<text x="184.9" y="204.7">Double Garage</text>
<text x="255" y="225.1">A</text>
<text x="28.4" y="283.6">MR G &amp; MRS K PHELPS</text>
<text x="143.4" y="283.6">21MORGAN STREET THORNLEIGH NSW 2120</text>
<text x="293.3" y="283.9">1:100</text>
<text x="322.3" y="283.9">3 OF 8</text>
<text x="354.4" y="283.8">7852</text>
<text x="377.7" y="283.8">J</text>
</g>
<text font-size="3.2" x="366.2" y="283.8">/17</text>
<g font-size="2.6">
<text x="31.5" y="27.2">AC</text>
<text x="45.9" y="26.9">Air Conditioning Unit</text>
<text x="46" y="29.8">Wall Mounted</text>
<text x="32.8" y="35.8">CT</text>
<text x="45.9" y="35.7">Cable TV Box</text>
<text x="395.5" y="34.3">T.N.</text>
<text x="32.6" y="41.1">DP</text>
<text x="45.8" y="41.4">Downpipe</text>
<text x="381.1" y="36.5">M.N.</text>
<text x="31.9" y="47.6">EL</text>
<text x="45.9" y="47.8">Eave Light</text>
<text x="32.3" y="53.8">EF</text>
<text x="45.9" y="54.9">Exhaust Fan</text>
<text x="32.5" y="60.8">G</text>
<text x="45.9" y="60.6">Gully</text>
<text x="199" y="61.9">Remove Robe Doors</text>
<text x="199.1" y="64.9">&amp; Frame in Opening</text>
<text x="226.7" y="63.9">1</text>
<text x="26.3" y="66.9">HWU</text>
<text x="45.8" y="68.4">Hot Water Unit</text>
<text x="129.2" y="69.8">DP to</text>
<text x="223" y="68.6">Demolish Wall to U/S</text>
<text x="223.1" y="71.6">Stairs</text>
<text x="129.3" y="72.8">SW</text>
<text x="141.9" y="72.3">MB</text>
<text x="147.7" y="72.3">CT Sol</text>
<text x="188.2" y="72.3">VP</text>
<text x="261.5" y="72.2">HWU</text>
<text x="323.6" y="72.3">DP to RWT</text>
<text x="33.4" y="78.8">MH</text>
<text x="45.8" y="78.4">Manhole</text>
<text x="120.7" y="82.3">EL</text>
<text x="255.6" y="83">Robe</text>
<text x="31" y="85.6">MB</text>
<text x="45.8" y="87.2">Meter Box - Electrical</text>
<text x="270.3" y="89.2">Demolish Separating</text>
<text x="337.4" y="86.8">RWT</text>
<text x="30.4" y="94.8">Sol</text>
<text x="46" y="94.8">Solar Inverter Box</text>
<text x="183.9" y="92.1">EF</text>
<text x="270.5" y="92.1">Wall</text>
<text x="277.4" y="92.9">1</text>
<text x="297.9" y="92">Build up wing</text>
<text x="297.9" y="94.9">wall along</text>
<text x="29.7" y="101.7">RV</text>
<text x="205.5" y="100.4">New Full</text>
<text x="216.5" y="98.1">1</text>
<text x="297.9" y="97.8">stair.</text>
<text x="45.8" y="103.1">Roof Ventilator</text>
<text x="205.5" y="103.3">Height Wall</text>
<text x="222.7" y="105.5">Form Square</text>
<text x="34.9" y="111.7">s</text>
<text x="46" y="112.1">Smoke Detector</text>
<text x="211.8" y="109.5">EF</text>
<text x="222.7" y="108.4">Head Opening</text>
<text x="253.5" y="113.9">Demolish Wall and</text>
<text x="286.8" y="109.3">RV</text>
<text x="33.6" y="118.1">T</text>
<text x="46" y="119.8">Tap - Garden</text>
<text x="214" y="114.9">RV</text>
<text x="239.2" y="116.6">s</text>
<text x="244.5" y="114.1">Up</text>
<text x="253.6" y="116.8">Opening</text>
<text x="315.1" y="114.8">Robe</text>
<text x="334.3" y="114.7">T</text>
<text x="46" y="125.9">TV Antenna -</text>
<text x="240.8" y="123.3">Splay Ceiling</text>
<text x="264.6" y="120.7">2</text>
<text x="276.1" y="123.1">TV</text>
<text x="27" y="127.1">T.V.</text>
<text x="45.9" y="128.9">Owner to relocate</text>
<text x="46" y="131.8">as required</text>
<text x="146.8" y="126.3">WL</text>
<text x="210.7" y="131.2">SP</text>
<text x="240.8" y="126.2">Over Tread 1</text>
<text x="334.4" y="132.1">EL</text>
<text x="33.1" y="138.8">VP</text>
<text x="45.9" y="139.6">Sewer Vent Pipe</text>
<text x="226.9" y="141.3">SP</text>
<text x="243.5" y="141.9">SP</text>
<text x="31.1" y="146.4">WL</text>
<text x="46" y="147.1">Wall Light</text>
<text x="130.5" y="147.2">DP to</text>
<text x="233.3" y="144.9">RH</text>
<text x="334.7" y="149.5">AC</text>
<text x="31" y="152.7">S</text>
<text x="46.1" y="152.7">Alarm Sensor</text>
<text x="130.6" y="150.1">SW</text>
<text x="162.6" y="155.5">S</text>
<text x="31.9" y="158.8">RH</text>
<text x="45.9" y="158.8">Range Hood Flue</text>
<text x="349.4" y="159.5">G</text>
<text x="264.2" y="165.7">EL</text>
<text x="305.2" y="165.9">GB</text>
<text x="325.3" y="165.9">DP to</text>
<text x="26.3" y="171.2">RWT</text>
<text x="45.8" y="171.2">Rain Water Tanks</text>
<text x="128.2" y="171.8">Cable TV POA</text>
<text x="289.4" y="172.4">Line of Proposed First Floor Over</text>
<text x="325.4" y="168.8">SW</text>
<text x="289.5" y="175.3">Shown Dashed.</text>
<text x="216.9" y="181.9">Flue</text>
<text x="236.3" y="185">Redirect exhaust</text>
<text x="128.1" y="186.4">Phone Lines POA</text>
<text x="197.8" y="186.9">MH</text>
<text x="236.5" y="187.9">through new flooring.</text>
<text x="30.2" y="192.9">GB</text>
<text x="45.9" y="192.9">Gas Bayonet</text>
<text x="235.3" y="196.8">DP to Drain</text>
<text x="302" y="196.8">DP to Ground</text>
<text x="30.8" y="199.2">Flue</text>
<text x="45.8" y="199.9">Flue</text>
<text x="128.1" y="202.6">Electrical Mains</text>
<text x="26.3" y="208.7">SP</text>
<text x="45.9" y="207.8">Solar Panel -</text>
<text x="128.1" y="205.6">POA</text>
<text x="45.8" y="210.7">Roof Mounted</text>
<text x="46" y="213.7">to be Removed</text>
<text x="45.9" y="219.5">by the Owner</text>
<text x="45.9" y="216.6">or Relocated</text>
<text x="161.6" y="219">EL</text>
<text x="235.4" y="219">EL</text>
<text x="235.4" y="237.3">EL</text>
<text x="170.8" y="241.4">DP to</text>
<text x="170.9" y="244.3">SW</text>
<text x="226.7" y="241.4">DP to</text>
<text x="226.9" y="244.3">SW</text>
<text x="19.7" y="283.8">FOR:</text>
<text x="137.3" y="283.6">AT:</text>
<text x="283" y="283.9">SCALE:</text>
<text x="311.6" y="283.9">SHEET:</text>
<text x="340.8" y="283.9">JOB NO:</text>
</g>
<g font-size="2.2">
<text x="241.1" y="87.7">8</text>
<text x="249.5" y="87.7">9</text>
<text x="241.1" y="95.6">7</text>
<text x="241" y="100.4">5</text>
<text x="241.1" y="98">6</text>
<text x="241" y="107.6">2</text>
<text x="241.1" y="105.2">3</text>
<text x="241.1" y="102.8">4</text>
<text x="241.1" y="110">1</text>
</g>
</svg>
